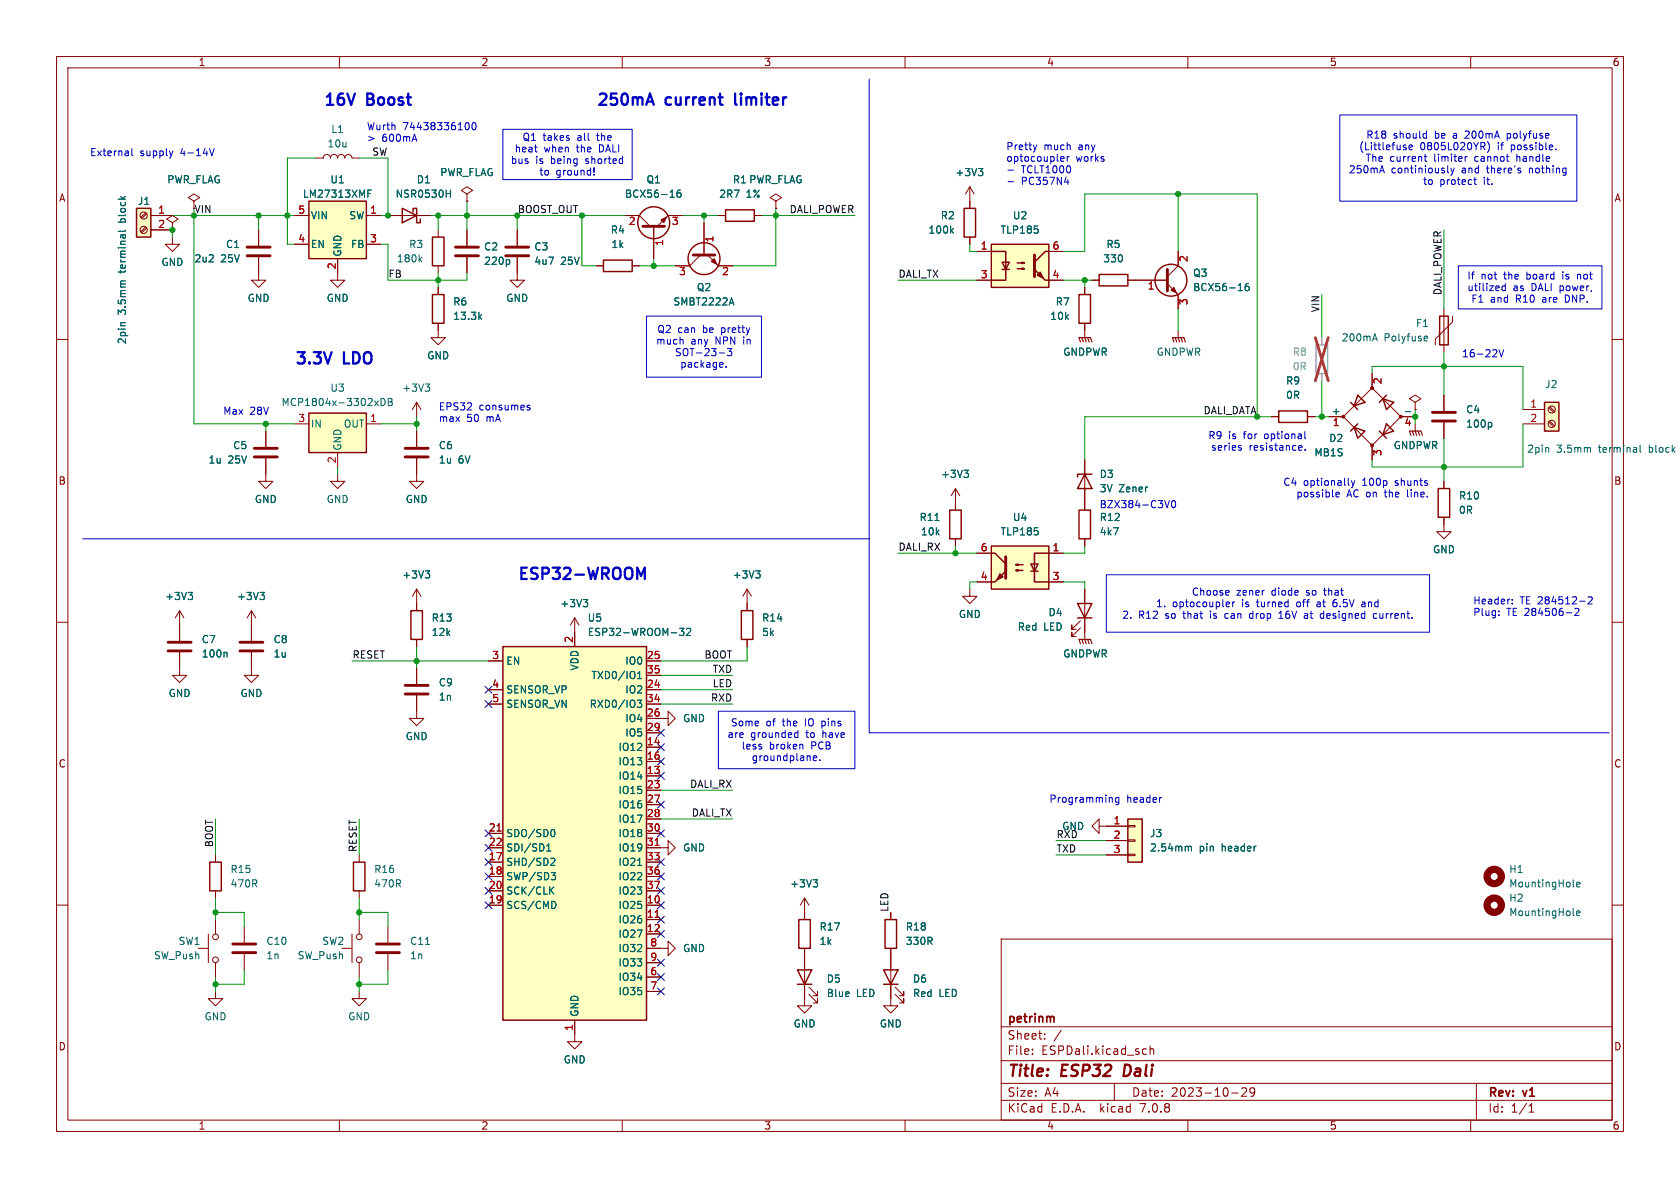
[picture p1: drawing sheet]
<svg xmlns="http://www.w3.org/2000/svg" width="297mm" height="210mm" viewBox="0 0 297 210" stroke-linecap="round" stroke-linejoin="round" font-family="sans-serif">
<g fill="none" stroke="#840000" stroke-width=".18">
<path d="M10 10h277v190h-277zM12 12h273v186h-273zM60 10v2M110 10v2M160 10v2M210 10v2M260 10v2M25.8 37.6l-.9 .8M25.9 37.8l-.8 .8M26.7 38.1h3.8M30.5 39.4l1-.7-1-.6-1 .6 1 .7v1.2M34.3 35.6l1-.7-1-.6-1 .6 1 .7v1.2"/>
<path d="M52.1 38.1h2.5M55.9 27.9h1.2a.64 .64 0 0 1 .7-.6 .64 .64 0 0 1 .6 .6 .64 .64 0 0 1 .7-.6 .64 .64 0 0 1 .6 .6 .64 .64 0 0 1 .6-.6 .64 .64 0 0 1 .7 .6 .64 .64 0 0 1 .6-.6 .64 .64 0 0 1 .6 .6h1.3M64.8 38.1h2.5M68.6 38.1h7.6M82.5 34.3l1.1-.6-1.1-.7-1 .7 1 .6v1.3M82.5 35.6h.1M110.5 38.1h2.5l1.9 1.9M120.6 38.1h-2.5l-1.9 1.9M124.5 39.4v5.7M127 38.1h1.3M133.3 38.1h1.3M137.2 35.6l1-.7-1-.6-1.1 .6 1.1 .7v1.2"/>
<path d="M137.2 36.8h.1M171.4 33v3.8M171.4 33l.8 1.3M171.4 33l-.7 1.3M10 60h2M25.8 40.1l-.9 .9M25.9 40.3l-.8 .8M26.7 40.6h3.8M30.5 41.9v1.3h1.2l-1.2 1.3-1.3-1.3h1.3M30.5 40.6h.1M45.7 45.5v4h1.3l-1.3 1.3-1.3-1.3h1.3M45.7 40.6v2.8"/>
<path d="M52.1 43.2h2.5M59.7 45.7v3.8h1.3l-1.3 1.3-1.3-1.3h1.3M64.8 43.2h2.5M77.5 57.2v2.5h1.2l-1.2 1.3-1.3-1.3h1.3M77.5 40.6v1.3M77.5 47v1.3M77.5 50.8v1.3M82.5 40.6v2.8M82.5 45.5v2.8M91.4 45.5v4h1.3l-1.3 1.3-1.2-1.3h1.2M91.4 40.6v2.8M105.4 47h1.3"/>
<path d="M111.8 47h1.2M115.6 40v5.7M123.8 45.1l-1.9 1.9h-2.5M125.1 45.1l1.9 1.9h2.5M171.4 41.9v1.3M172.7 44.5h2.6M172.7 49.5h2.6M185.4 44.5h2.6M185.4 49.5h2.6M191.8 50.8v1.3M191.8 57.2v2.5M193 49.5h1.3"/>
<path d="M199.4 49.5h7M206.4 50.2l1.9 1.9v2.5M208.3 44.5v2.5l-1.9 1.9M208.3 58.4v1.3M255.3 54.6v7.6M256.8 55.9v1l-3.1 3v1.1M285 60h2M47 76.2v2.8M52.1 74.9h2.5M64.8 74.9h2.5M73.7 71.1l-.8 1.3M73.7 71.1v2.6"/>
<path d="M73.7 76.2v2.8M73.7 71.1l.7 1.3M224.8 73.7h1.3M231.1 73.7h1.3M234.9 73.7h2.6M237.5 73.7l5.1-5.1 5 5.1-5 5zM242.6 66v2.6M242.6 78.7v2.6M247.6 73.7h2.6M250.2 71.1l1-.6-1-.6-1 .6 1 .6v1.3M250.2 72.4h.1M250.2 74.9v1.3"/>
<path d="M255.3 69.9v2.7M255.3 74.7v2.8M269.2 74.9h3.8M269.2 72.4h3.8M273.8 74.6l.9 .8M273.8 72.1l.9 .8M274 74.4l.8 .9M274 71.9l.8 .8M47 81v4.1h1.3l-1.3 1.3-1.3-1.3h1.3M59.7 83.8v1.3h1.3l-1.3 1.3-1.3-1.3h1.3M59.7 80v2.6M73.7 81v4.1h1.2l-1.2 1.3-1.3-1.3h1.3"/>
<path d="M168.9 86.4v3.8M168.9 95.3v1.2M168.9 86.4l.8 1.2M168.9 86.4l-.8 1.2M172.7 97.8h2.6M185.4 97.8h2.6M191.8 81.3v8.9M191.8 95.3v1.2M255.3 91.4v2.6h-1.3l1.3 1.3 1.2-1.3h-1.2M255.3 85.1v1.3M10 110h2M31.7 115.3v4.1h1.3l-1.3 1.3-1.2-1.3h1.2"/>
<path d="M31.7 108v5.3M31.7 108l-.7 1.2M31.7 108l.8 1.2M44.4 115.3v4.1h1.3l-1.3 1.3-1.2-1.3h1.2M44.4 108v5.3M44.4 108l-.7 1.2M44.4 108l.8 1.2M73.7 104.1v3.9M73.7 113v1.3M73.7 118.1v2.8M73.7 104.1l-.8 1.3M73.7 104.1l.7 1.3"/>
<path d="M86.4 116.8h2.5M101.6 109.2v5.1M101.6 109.2l-.8 1.3M101.6 109.2l.8 1.3M114.3 116.8h2.5M114.3 119.4h2.5M132.1 104.1l-.8 1.3M132.1 104.1v3.9M132.1 113v1.3M132.1 104.1l.7 1.3M171.4 104.1v1.3h-1.2l1.2 1.3 1.3-1.3h-1.3M172.7 102.9h2.6"/>
<path d="M185.4 102.9h2.6M191 111l-1.5 1.5v-.7v.7h.7M191 109.7l-1.5 1.6v-.8v.8h.7M191.8 104.1v8.9M285 110h2M73.7 122.9v4.1h1.2l-1.2 1.3-1.3-1.3h1.3M86.4 121.9h2.5M86.4 124.5h2.5M114.3 127h3.8v-1.3l1.3 1.3-1.3 1.3v-1.3M114.3 137.2h2.5M114.3 132.1h2.5M114.3 134.6h2.5"/>
<path d="M114.3 139.7h2.5M114.3 121.9h2.5M114.3 129.5h2.5M114.3 124.5h2.5M10 160h2M38.1 151.1v1.3M38.1 157.5v1.3M63.5 151.1v1.3M63.5 157.5v1.3M86.4 152.4h2.5M86.4 154.9h2.5M86.4 157.5h2.5"/>
<path d="M86.4 147.3h2.5M86.4 149.9h2.5M114.3 149.9h3.8v-1.3l1.3 1.3-1.3 1.2v-1.2M114.3 152.4h2.5M114.3 154.9h2.5M114.3 157.5h2.5M114.3 147.3h2.5M114.3 142.2h2.5M114.3 144.8h2.5M142.2 158.8l-.7 1.2M142.2 158.8v3.8M142.2 158.8l.8 1.2"/>
<path d="M194.3 146.1v-1.3l-1.3 1.3 1.3 1.2v-1.2h5.1M195.6 148.6h3.8M195.6 151.1h3.8M199.4 151h1.3v.3h-1.3zM199.4 148.5h1.3v.2h-1.3zM199.4 145.9h1.3v.3h-1.3zM285 160h2M35.1 167.6h1.7M36.8 165.1v5.1M38.1 175.3v1.2h1.3l-1.3 1.3-1.3-1.3h1.3M38.1 162.6v2.5M38.1 170.2v2.5"/>
<path d="M43.2 163.8v2.8M43.2 168.7v2.8M60.5 167.6h1.7M62.2 165.1v5.1M63.5 175.3v1.2h1.3l-1.3 1.3-1.3-1.3h1.3M63.5 162.6v2.5M63.5 170.2v2.5M68.6 163.8v2.8M68.6 168.7v2.8M86.4 160h2.5M114.3 167.6h3.8v-1.2l1.3 1.2-1.3 1.3v-1.3M114.3 160h2.5"/>
<path d="M114.3 162.6h2.5M114.3 165.1h2.5M114.3 172.7h2.5M114.3 175.3h2.5M114.3 170.2h2.5M142.2 167.6v10.2h1.3l-1.3 1.3-1.2-1.3h1.2M143 175.8l1.5 1.5v-.8v.8h-.7M143 174.5l1.5 1.5v-.7v.7h-.7M157.5 167.6v10.2h1.2l-1.2 1.3-1.3-1.3h1.3M157.5 161.3v1.3M158.2 175.8l1.6 1.5v-.8v.8h-.8M158.2 174.5l1.6 1.5v-.7v.7h-.8"/>
<path d="M177 166h108v32h-108zM60 198v2M101.6 180.3v3.9h1.3l-1.3 1.2-1.3-1.2h1.3M110 198v2M160 198v2M177 194.5h108M177 191.5h108M177 187.5h108M177 181.5h108M182.5 186.3v.1M182.5 185.5v.1M184.7 183.6v.1"/>
<path d="M184.7 182.8v.1M187.6 182.1l-1.3 2M197 191.5v3M202.2 185.4l.5 .1M202.7 186.3l-.5 .1M203.3 185.5l.2-.1 .4 .1 .1 .9M203.3 184.9v1.5M210 198v2M217.7 193.2h1.2M219.5 192.4l.6-.1 .2 .1 .1 .3-.9 1.1h.9M221.8 192.9l-.3 .3h-.3l-.2-.3 .1-.5 .4-.1 .2 .1a.99 .99 0 0 1-.3 1.4h-.3M260 198v2"/>
<path d="M261 191.5v6.5M270.3 196.6h.9M270.3 195.5l.4-.4v1.5"/>
<circle cx="25.4" cy="38.1" r=".63"/>
<circle cx="25.4" cy="40.6" r=".63"/>
<circle cx="274.3" cy="74.9" r=".63"/>
<circle cx="274.3" cy="72.4" r=".63"/>
<circle cx="38.1" cy="169.7" r=".51"/>
<circle cx="38.1" cy="165.6" r=".51"/>
<circle cx="63.5" cy="169.7" r=".51"/>
<circle cx="63.5" cy="165.6" r=".51"/>
</g>
<path d="M198.9 188.2l-.3 2h.5" fill="none" stroke="#840000" stroke-width=".4"/>
<path d="M186.1 179.7l.2 .2v.8" fill="none" stroke="#840000" stroke-width=".3"/>
<g fill="#ffffc2" stroke="#ffffc2" stroke-width=".18">
<path d="M175.3 96.5h10.1v7.6h-10.1z"/>
<path d="M24.1 36.8h2.6v5.1h-2.6z"/>
<path d="M54.6 73h10.2v7h-10.2z"/>
<path d="M88.9 114.3h25.4v66h-25.4z"/>
<path d="M175.3 43.2h10.1v7.6h-10.1z"/>
<path d="M54.6 35.6h10.2v10.1h-10.2z"/>
<path d="M199.4 144.8h2.5v7.6h-2.5z"/>
<path d="M273 71.1h2.6v5.1h-2.6z"/>
</g>
<g fill="none" stroke="#840000" stroke-width=".25">
<path d="M24.1 36.8h2.6v5.1h-2.6zM54.6 35.6h10.2v10.1h-10.2zM71.1 36.8l2.6 1.3-2.6 1.3zM73 37.5v-.7h.7v2.6h.6v-.7M128.3 37.1h5v2h-5zM170.4 36.8h2.1v5.1h-2.1zM76.5 41.9h2v5.1h-2zM76.5 52.1h2v5.1h-2zM106.7 46h5.1v2h-5.1zM175.3 43.2h10.1v7.6h-10.1zM175.3 44.5h2.5v5h-2.5M177.2 46.4h1.2l-.6 1.2z"/>
<path d="M177.2 47.6h1.2M179.8 47.5h1.3l-.4 .1v-.2l.4 .1M179.8 46.5h1.3l-.4 .1v-.2l.4 .1M182.9 47.6l1.9 1.9h.6M185.4 44.5h-.6l-1.9 1.9M190.8 52.1h2v5.1h-2zM194.3 48.5h5.1v2h-5.1zM254.5 55.9h1.5v5.1h-1.5zM54.6 73h10.2v7h-10.2zM226.1 72.6h5v2.1h-5zM238.8 71.1l1.2 1.3M239.4 75.6l1.9 .6-1.3 1.3z"/>
<path d="M240 69.9l1.3 1.2-1.9 .7zM240 74.9l-1.2 1.3M243.8 76.2l1.3 1.3M244.5 70.5l1.9 .6-1.3 1.3zM245.1 74.9l1.3 1.3-1.9 .6zM245.1 69.9l-1.3 1.2M273 71.1h2.6v5.1h-2.6zM167.9 90.2h2v5.1h-2zM175.3 96.5h10.1v7.6h-10.1zM175.3 97.8h.6l1.9 1.9M179.6 99.8l.4-.1v.2l-.4-.1h1.2M182.2 99.7h1.3l-.6 1.3z"/>
<path d="M185.4 97.8h-2.5v5.1h2.5M190.8 90.2h2v5.1h-2zM191.8 83.8l1.2 2.6h-2.5zM193 83.8h-2.5v.5M254.3 86.4h2v5h-2zM72.6 108h2.1v5h-2.1zM88.9 114.3h25.4v66h-25.4zM131.1 108h2v5h-2zM177.8 101l-1.9 1.9h-.6M179.6 100.8l.4-.1v.3l-.4-.2h1.2M182.2 101h1.3M190.5 106.7h2.5l-1.2 2.5z"/>
<path d="M190.5 109.2h2.5M37.1 152.4h2v5.1h-2zM62.5 152.4h2v5.1h-2zM199.4 144.8h2.5v7.6h-2.5zM141 171.5h2.5l-1.3 2.5zM141 174h2.5M141.2 162.6h2.1v5h-2.1zM156.2 171.5h2.5l-1.2 2.5zM156.2 174h2.5M156.5 162.6h2v5h-2z"/>
<circle cx="115.6" cy="39.4" r="2.82"/>
<circle cx="124.5" cy="45.7" r="2.82"/>
<circle cx="207" cy="49.5" r="2.82"/>
</g>
<g fill="none" stroke="#840000" stroke-width=".51">
<path d="M43.7 45.2h4.1M43.7 43.7h4.1M80.5 45.2h4.1M80.5 43.7h4.1M89.4 45.2h4.1M89.4 43.7h4.1M113.7 40h3.8M122.6 45.1h3.8M182.9 45.1v3.8M206.4 47.6v3.8M45 79.2h4M71.6 79.2h4.1"/>
<path d="M253.2 74.4h4.1M253.2 72.9h4.1M45 80.8h4M71.6 80.8h4.1M177.8 98.4v3.8M29.7 115.1h4.1M29.7 113.5h4.1M42.4 115.1h4.1M42.4 113.5h4.1M71.6 122.7h4.1M71.6 121.2h4.1M41.1 168.4h4.1"/>
<path d="M41.1 166.9h4.1M66.5 168.4h4.1M66.5 166.9h4.1"/>
</g>
<g fill="#840000" stroke="#840000" stroke-width=".25">
<path d="M176.8 101.5l.5 .5-1 .5z"/>
<path d="M183.4 48.6l.5-.5 .5 1z"/>
</g>
<g fill="none" stroke="#006464" stroke-width=".18">
<path d="M65 34.2h.5M65 33.6h.6M78.9 34.2h.7M79.6 33.6v1.3M118.5 34.9h.7M120.3 33.6l-.4 .1a.85 .85 0 0 0 0 1.2l.4-.2 .1-.4-.2-.2h-.4l-.1 .2M173 29.8h.7l-.4 .5M173.5 30.3l.2 .2v.3l-.2 .3M22.2 57h-.7l-.2 .2M22.2 49.7h-.7l-.2 .1M22.2 40.7l-.2 .2h-1.1M74.2 45.8l.4 .5"/>
<path d="M74.6 45.5l-.5 .4M84.8 56l.3 .5M85.1 55.6l-.4 .5M89.9 45.9l.2 .2v.4l-.2 .2M129 53.6h.6M129.3 52.6l.5 1.3M168.2 40.7l.4 .5M168.6 40.4l-.5 .5M183.5 40.6v.5M218.9 51.4h.7M220.7 50.1l-.3 .1a.86 .86 0 0 0 0 1.2l.4-.1v-.5l-.2-.2-.4 .1-.1 .1M242.8 59.9h.6"/>
<path d="M243.1 59l.4 1.3M252 59.4l.3 .1 .1 .2-.6 .1M66.2 70.9l.7 .8M66.9 70.9l-.7 .8M67.4 70.4a.64 .64 0 0 1 .7 .7 .64 .64 0 0 1-.7 .6zM68.6 70.4h.5l.2 .3-.2 .3 .2 .2 .1 .3-.3 .2h-.5zM68.6 71h.5M75.2 67.9h.8l-.5 .5M75.7 68.4l.3 .2v.3l-.3 .3M248.4 72.8h1M252.3 60.2l-.3 .1M263.5 74.7l.2 .2v.4l-.2 .2"/>
<path d="M273.6 79.1l.2 .2v.7M281 79.1l.2 .2v.7M289.9 78.7v1.1l.2 .2M165.3 92h.7M170.4 83.1h.8l-.4 .5M171 83.6l.2 .3v.3l-.2 .2M183.5 93.9v.5M33.3 104.7h.7l-.4 .5M33.8 105.2l.2 .2v.3l-.2 .3M40 115.3l.1 .2v.6M46 104.7h.7l-.4 .5M46.5 105.2l.2 .2v.3l-.2 .3"/>
<path d="M75.2 100.9h.8l-.5 .5M75.7 101.4l.3 .2v.3l-.3 .3M103.1 106h.8l-.4 .5M103.7 106.5l.2 .2v.3l-.2 .3M112.7 120h.7M112.7 119.1l.4-.4v1.3M120.1 111.1h.8l-.4 .5 .3 .1v.5l-.1 .1-.6-.1M121.4 111.2l.5-.1 .2 .3-.8 .9h.8M133.6 100.9h.8l-.4 .5M134.1 101.4l.3 .2v.3l-.3 .3M112.7 123.8h.7l-.4 .5 .4 .1v.5l-.2 .1h-.5M96.6 150.4h.8"/>
<path d="M96.6 149.5l.4-.3v1.2M97.4 157.3l.5 .8M97.4 154.2h.8l-.4 .5 .4 .2v.4l-.2 .2h-.4M97.6 151.7l.4 .1 .1 .3-.8 .9h.8M97.7 146.6a.68 .68 0 0 1 .4 .7 .68 .68 0 0 1-.4 .6M97.9 156.8l-.7 .7M98 159.4l.3 .5-.3 .6M112.7 153h.7M143.8 155.5h.7l-.4 .5M144.3 156l.2 .2v.3l-.2 .3M210.1 149.8l.2-.2 .3 .1v.7M278.1 156.6l.2 .2"/>
<path d="M278.7 156.4l.6-.2v-.2l-.4-.1-.2 .2 .1 .6h.5M75.2 166.9h.7M278.1 161.7l.2 .2M278.7 161.4l.6-.1v-.2l-.4-.1-.2 .2 .1 .6h.5"/>
</g>
<g fill="#840000" stroke="#840000" stroke-width=".18">
<path d="M207 51.3l.5-.5 .5 1z"/>
<path d="M116.8 38.9l1.1-.5-.6 1z"/>
<path d="M125.7 46.2l.5-.5 .5 1z"/>
<circle cx="247.6" cy="73.7" r=".25"/>
<circle cx="242.6" cy="78.7" r=".25"/>
<circle cx="242.6" cy="68.6" r=".25"/>
<circle cx="237.5" cy="73.7" r=".25"/>
</g>
<path d="M87.9 146.9h.7M115.8 149.4h.7M115.8 162.1h.7" fill="none" stroke="#a90000" stroke-width=".18"/>
<g fill="none" stroke="#840000" stroke-width=".2">
<path d="M191.3 59.7l.2 .8M191.8 59.7l.2 .8M192.3 59.7l.2 .8M207.8 59.7l.2 .8M208.3 59.7l.2 .8M208.8 59.7l.2 .8M191 60.5l-.2-.8h2l.2 .8M207.5 60.5l-.2-.8h2l.2 .8M249.4 77l-.2-.8h2l.3 .8M249.7 76.2l.2 .8M250.2 76.2l.2 .8M250.7 76.2l.3 .8"/>
<path d="M191 113.8l-.2-.8h2l.2 .8M191.3 113l.2 .8M191.8 113l.2 .8M192.3 113l.2 .8"/>
</g>
<g fill="none" stroke="#840000" stroke-width="1.3">
<circle cx="264.2" cy="154.9" r="1.27"/>
<circle cx="264.2" cy="160" r="1.27"/>
</g>
<path d="M232.7 61h2v5h-2z" fill="none" stroke="#a1a1a1" stroke-width=".25"/>
<path d="M233.7 59.7v1.3M233.7 66v1.3" fill="none" stroke="#a1a1a1" stroke-width=".18"/>
<path d="M232.5 59.7l2.3 7.6M234.8 59.7l-2.3 7.6" fill="none" stroke="#eb3a3d" stroke-width=".46"/>
<g fill="none" stroke="#0000c2" stroke-width=".18">
<path d="M153.7 14v115.5h130.8M23.3 26.3v1l.2 .2M30.6 26.7l-.3 .8M37 26.3l.5 1.2 .4-1.2M82.5 21.7a.68 .68 0 0 1 .5 .6 .68 .68 0 0 1-.5 .6M83.6 21.8l.1-.1a.68 .68 0 0 1 .5 .6 .68 .68 0 0 1-.5 .6l-.1-.1-.2-.3zM88.9 22.9h22.9v8.9h-22.9zM94.5 26h.5M94.9 26.9h.1M105 29.7v.8M105 30.8v.2M105.1 29.7l-.1 .8"/>
<path d="M178.2 30.1h1M178.2 32.1h1M183.3 25.6l-.3 .9M187.6 28.5h.5M187.6 27.7h.3l.2 .3-.6 .1M188.2 32.2h.8M188.7 27.7v.8M188.8 31.8v.8M189 27.7l-.3 .2M236.9 20.3h41.9v15.3h-41.9zM244 30.2h.6M244.3 29.3l.4 1.3"/>
<path d="M248.3 26.1h.3v.2l-.2 .2h-.2M248.3 25.6l.3 .1M249.1 26.1l.6-.2-.1-.2-.3-.1-.2 .2 .1 .6h.4M251.8 23.6h.4M251.9 27.2v1.1l.3 .2M252.2 23.2v1.2M252.2 24.4h-.4M255.9 29.3v1.1l.2 .2M256.5 29.7l.3 .9M256.8 30.6l-.3 .4M257.1 29.7l-.3 .9M259 27.7v.8"/>
<path d="M259.1 27.7l-.1 .2M260.5 31.8h.5M260.7 31.3v1.1l.3 .2M262.1 25.9l.4 .6M262.5 25.3v.3l-.1 .2M263.1 25.3a1.47 1.47 0 0 1-.1 1.7M266.5 23.6v1.3M266.5 24.4h.1M266.6 23.6h-.1M275 26.4v.1M114.3 55.9h20.3v10.8h-20.3zM257.8 47h25.4v7.6h-25.4z"/>
<path d="M266.1 50.1v1.3M266.1 50.6l-.3-.1-.3 .3 .1 .5h.5M278.9 48.5v.8M279.1 48.5l-.2 .1M93.2 72l.5 .2v.2l-.4 .1M93.2 71.7h.5M120.7 60l.1 .8M127.1 62.4h1M127.8 64.1v.3l-.6 .1M128.4 64.8v.1M129.4 61.6l-.5 .5 .4 .1v.6l-.2 .1-.5-.1M219.1 79.2h.3l.1 .2-.2 .2h-.2"/>
<path d="M219.1 78.7l.3 .1M229.8 78.7l.3 .1 .1 .3-.6 .1M230.1 79.5l-.3 .1M230.7 76.3v1.1l.2 .2M230.7 79.5v.1M265 61.8l.4 1.3 .4-1.3M14.6 95.3h139.1M205.9 88.5l.4 1.3 .4-1.3M207.3 88.5h.1a.68 .68 0 0 1 .5 .6 .68 .68 0 0 1-.5 .7 .84 .84 0 0 1-.1-1.3zM236.2 87.4l.6-.1-.1-.2-.3-.1-.2 .2v.6h.5M238.4 85.7l.1 .1M238.9 85l.3 .8"/>
<path d="M239.2 85.8l-.1 .3M239.5 85l-.3 .8M195.6 101.6h57.1v10.2h-57.1zM216.7 108.5l-.2 .6 .3 .2M217 106.4l.3 .1 .1 .2-.6 .1M217.2 104.4l.1 .3-.6 .1M217.3 107.2l-.3 .1M217.9 106.4v.9M218.3 106.4l-.4 .3M221.4 108.5h-.4l-.1 .2v.5l.5 .1M226.1 109.3h.7M226.1 108.4l.4-.4v1.3"/>
<path d="M230.7 108.5h.4l.1 .8M231.2 108.8h-.5M231.2 109.2l-.5 .1M233 106.4l-.1 .1M233 106.8l-.2 .2 .2 .3M233.9 108.5h.1M234 108v1.3M234 109.2l-.1 .1M235.8 106.1a.99 .99 0 0 0 0 1.1l.3 .1M236.1 106.5h-.3l-.2 .2M240.7 107.1l.2 .2 .4-.1M240.8 106.5h.5"/>
<path d="M241.3 106.7l-.4 .1-.2 .2M243.4 108.5h-.4l-.2 .2 .1 .5h.5M265 108.7v.1M265 108v.1M267.3 106.6v.2M267.3 106v.1M276.9 108.3h1M278.6 107.5l-.2 .2M278.9 107.5l.2 .3v.3l-.7 .7h.7M279.3 106.3h.9M280.8 105.6l.5-.1 .2 .4-.8 .9h.8M127 125.7h24.1v10.2h-24.1z"/>
<path d="M140.6 130.3h.5M140.6 129.6h.5M141.1 129.1v1.3M141.9 131.6v.8M143.8 134l.6-.1-.1-.2-.3-.1-.2 .2v.6h.5M144.9 134.3v.2M196.5 141l.1 .2v.6M197.8 141v1l-.2 .2h-.3M197.8 141h-.4l-.2 .2 .1 .6h.5M205.2 141h.2"/>
</g>
<path d="M114.9 16.5l.7 2M130 16.5l.1 1.9M112.7 100.4l.6 1.4 .7-1.4v2" fill="none" stroke="#0000c2" stroke-width=".4"/>
<g fill="none" stroke="#009600" stroke-width=".18">
<path d="M30.5 38.1h21.6M34.3 38.1v36.8h17.8M45.7 38.1v2.5M55.9 27.9h-5.1v15.3h1.3M63.5 27.9h5.1v10.2h-1.3M76.2 38.1h34.3M77.5 38.1v2.5M82.5 35.6v5M91.4 38.1v2.5M102.9 38.1v8.9h2.5M120.6 38.1h6.4M124.5 38.1v1.3"/>
<path d="M134.6 38.1h16.5M137.2 36.8v10.2h-7.7M208.3 34.3v10.2M30.5 40.6v1.3M67.3 43.2h1.3v6.3h13.9v-1.2M77.5 48.3v2.5M113 47h6.4M115.6 45.7v1.3M158.7 49.5h14M171.4 43.2v1.3h1.3M188 44.5h3.8v-10.2h30.4v39.4M188 49.5h5"/>
<path d="M191.8 49.5v1.3M208.3 54.6v3.8M233.7 52.1v7.6M255.3 40.6v14M47 74.9v1.3M67.3 74.9h6.4M73.7 73.7v2.5M224.8 73.7h-33v7.6M232.4 73.7h2.5M233.7 67.3v6.4M242.6 66v-1.2h26.6v7.6M250.2 72.4v2.5"/>
<path d="M255.3 62.2v7.7M255.3 77.5v7.6M269.2 74.9v7.7h-26.6v-1.3M59.7 82.6v1.2M158.7 97.8h14M168.9 96.5v1.3M191.8 96.5v1.3h-3.8M62.2 116.8h24.2M73.7 114.3v3.8M116.8 119.4h12.7M132.1 114.3v2.5h-15.3M172.7 102.9h-1.3v1.2"/>
<path d="M188 102.9h3.8v1.2M116.8 124.5h12.7M116.8 121.9h12.7M116.8 139.7h12.7M38.1 144.8v6.3M38.1 158.8v3.8M63.5 144.8v6.3M63.5 158.8v3.8M116.8 144.8h12.7M186.7 148.6h8.9M186.7 151.1h8.9M38.1 161.3h5.1v2.5"/>
<path d="M38.1 172.7v2.6M43.2 171.5v2.5h-5.1M63.5 161.3h5.1v2.5M63.5 172.7v2.6M68.6 171.5v2.5h-5.1"/>
</g>
<g fill="none" stroke="#000084" stroke-width=".18">
<path d="M85.8 123.9l1.2 1.2M85.8 121.3l1.2 1.2M87 123.9l-1.2 1.2M87 121.3l-1.2 1.2M116.2 131.5l1.2 1.2M116.2 128.9l1.2 1.2M116.2 136.6l1.2 1.2M116.2 134l1.2 1.2M117.4 128.9l-1.2 1.2M117.4 131.5l-1.2 1.2M117.4 136.6l-1.2 1.2M117.4 134l-1.2 1.2"/>
<path d="M85.8 149.3l1.2 1.2M85.8 159.4l1.2 1.2M85.8 154.3l1.2 1.2M85.8 146.7l1.2 1.2M85.8 156.9l1.2 1.2M85.8 151.8l1.2 1.2M87 149.3l-1.2 1.2M87 159.4l-1.2 1.2M87 154.3l-1.2 1.2M87 146.7l-1.2 1.2M87 156.9l-1.2 1.2M87 151.8l-1.2 1.2"/>
<path d="M116.2 159.4l1.2 1.2M116.2 141.6l1.2 1.2M116.2 154.3l1.2 1.2M116.2 151.8l1.2 1.2M116.2 156.9l1.2 1.2M116.2 146.7l1.2 1.2M117.4 159.4l-1.2 1.2M117.4 141.6l-1.2 1.2M117.4 154.3l-1.2 1.2M117.4 151.8l-1.2 1.2M117.4 156.9l-1.2 1.2M117.4 146.7l-1.2 1.2"/>
<path d="M116.2 172.1l1.2 1.2M116.2 164.5l1.2 1.2M116.2 162l1.2 1.2M116.2 169.6l1.2 1.2M116.2 174.7l1.2 1.2M117.4 172.1l-1.2 1.2M117.4 164.5l-1.2 1.2M117.4 162l-1.2 1.2M117.4 169.6l-1.2 1.2M117.4 174.7l-1.2 1.2"/>
</g>
<g fill="#009600" stroke="#009600" stroke-width=".18">
<circle cx="115.6" cy="47" r=".46"/>
<circle cx="73.7" cy="74.9" r=".46"/>
<circle cx="102.9" cy="38.1" r=".46"/>
<circle cx="124.5" cy="38.1" r=".46"/>
<circle cx="137.2" cy="38.1" r=".46"/>
<circle cx="191.8" cy="49.5" r=".46"/>
<circle cx="208.3" cy="34.3" r=".46"/>
<circle cx="82.5" cy="38.1" r=".46"/>
<circle cx="233.7" cy="73.7" r=".46"/>
<circle cx="250.2" cy="73.7" r=".46"/>
<circle cx="255.3" cy="82.6" r=".46"/>
<circle cx="168.9" cy="97.8" r=".46"/>
<circle cx="255.3" cy="64.8" r=".46"/>
<circle cx="63.5" cy="161.3" r=".46"/>
<circle cx="34.3" cy="38.1" r=".46"/>
<circle cx="45.7" cy="38.1" r=".46"/>
<circle cx="30.5" cy="40.6" r=".46"/>
<circle cx="77.5" cy="49.5" r=".46"/>
<circle cx="50.8" cy="38.1" r=".46"/>
<circle cx="68.6" cy="38.1" r=".46"/>
<circle cx="47" cy="74.9" r=".46"/>
<circle cx="77.5" cy="38.1" r=".46"/>
<circle cx="38.1" cy="161.3" r=".46"/>
<circle cx="38.1" cy="174" r=".46"/>
<circle cx="63.5" cy="174" r=".46"/>
<circle cx="73.7" cy="116.8" r=".46"/>
</g>
<g font-size="2.8" fill="#0000c2">
<text x="57.1" y="18.8">16V</text>
<text x="65" y="18.8">Boost</text>
<text x="105.4" y="18.8">250mA</text>
<text x="117.8" y="18.8">current</text>
<text x="130.8" y="18.8">limiter</text>
<text x="52.1" y="64.5">3.3V</text>
<text x="60.9" y="64.5">LDO</text>
<text x="91.4" y="102.6">ESP32-WROOM</text>
</g>
<g font-size="2.8" fill="#840000">
<text x="178" y="190.9">Title:</text>
<text x="187.7" y="190.9">ESP32</text>
<text x="199.5" y="190.9">Dali</text>
</g>
<g font-size="2.1" fill="#840000">
<text x="178" y="184">Sheet:</text>
<text x="178" y="181.2">petrinm</text>
<text x="178" y="186.7">File:</text>
<text x="184.1" y="186.7">ESPDali.kicad_sch</text>
<text x="178" y="196.9">KiCad</text>
<text x="178" y="194.1">Size:</text>
<text x="184.7" y="194.1">A4</text>
<text x="185.7" y="196.9">E.D.A.</text>
<text x="194.6" y="196.9">kicad</text>
<text x="200" y="194.1">Date:</text>
<text x="201.8" y="196.9">7.0.8</text>
<text x="207" y="194.1">2023-10-29</text>
<text x="263" y="194.3">Rev:</text>
<text x="263" y="196.9">Id:</text>
<text x="267.1" y="196.9">1/1</text>
<text x="269.4" y="194.3">v1</text>
</g>
<g font-size="1.8" fill="#840000">
<text x="35" y="11.9">1</text>
<text x="85" y="11.9">2</text>
<text x="135" y="11.9">3</text>
<text x="185" y="11.9">4</text>
<text x="235" y="11.9">5</text>
<text x="285" y="11.9">6</text>
<text x="10.3" y="35.9">A</text>
<text x="285.3" y="35.9">A</text>
<text x="34.3" y="37.8">VIN</text>
<text x="10.3" y="85.9">B</text>
<text x="285.3" y="85.9">B</text>
<text x="10.3" y="135.9">C</text>
<text x="285.3" y="135.9">C</text>
<text x="10.3" y="185.9">D</text>
<text x="285.3" y="185.9">D</text>
<text x="35" y="199.9">1</text>
<text x="85" y="199.9">2</text>
<text x="135" y="199.9">3</text>
<text x="185" y="199.9">4</text>
<text x="235" y="199.9">5</text>
<text x="285" y="199.9">6</text>
</g>
<g font-size="1.8" fill="#006464">
<text x="58.5" y="23.7">L1</text>
<text x="57.8" y="26.3">10u</text>
<text x="29.5" y="32.6">PWR_FLAG</text>
<text x="53.4" y="35.2">LM27313XMF</text>
<text x="58.3" y="32.6">U1</text>
<text x="69.8" y="35.2">NSR0530H</text>
<text x="73.6" y="32.6">D1</text>
<text x="77.7" y="31.3">PWR_FLAG</text>
<text x="110.4" y="35.2">BCX56-16</text>
<text x="114.2" y="32.6">Q1</text>
<text x="127" y="35.2">2R7</text>
<text x="129.5" y="32.6">R1 PWR_FLAG</text>
<text x="131.9" y="35.2">1%</text>
<text x="168.8" y="31.3">+3V3</text>
<text x="22.5" y="39.1" transform="rotate(-90 22.5 39.1)">block</text>
<text x="24.3" y="36.4">J1</text>
<text x="54.9" y="39">VIN</text>
<text x="61.7" y="39">SW</text>
<text x="107.9" y="41.5">R4</text>
<text x="164" y="41.5">100k</text>
<text x="166.2" y="39">R2</text>
<text x="176.8" y="41.5">TLP185</text>
<text x="179" y="39">U2</text>
<text x="28.4" y="47.2">GND</text>
<text x="34.3" y="46.6">2u2</text>
<text x="39" y="46.6">25V</text>
<text x="39.9" y="44">C1</text>
<text x="54.9" y="44">EN</text>
<text x="60.6" y="45.5" transform="rotate(-90 60.6 45.5)">GND</text>
<text x="62" y="44">FB</text>
<text x="70.1" y="46.6">180k</text>
<text x="72.2" y="44">R3</text>
<text x="85.5" y="44.5">C2</text>
<text x="85.5" y="47">220p</text>
<text x="94.4" y="44.5">C3</text>
<text x="94.4" y="47">4u7</text>
<text x="99.1" y="47">25V</text>
<text x="108" y="44">1k</text>
<text x="194.9" y="46.6">330</text>
<text x="195.5" y="44">R5</text>
<text x="22.5" y="48.1" transform="rotate(-90 22.5 48.1)">terminal</text>
<text x="43.7" y="53.6">GND</text>
<text x="57.7" y="53.6">GND</text>
<text x="89.4" y="53.6">GND</text>
<text x="123.1" y="51.7">Q2</text>
<text x="210.8" y="51.7">BCX56-16</text>
<text x="210.8" y="49.1">Q3</text>
<text x="22.5" y="55.7" transform="rotate(-90 22.5 55.7)">3.5mm</text>
<text x="80" y="54.2">R6</text>
<text x="80" y="56.7">13.3k</text>
<text x="118.9" y="54.2">SMBT2222A</text>
<text x="185.6" y="56.7">10k</text>
<text x="186.5" y="54.2">R7</text>
<text x="250.2" y="58">F1</text>
<text x="22.5" y="61" transform="rotate(-90 22.5 61)">2pin</text>
<text x="75.4" y="63.7">GND</text>
<text x="187.9" y="63.1">GNDPWR</text>
<text x="204.4" y="63.1">GNDPWR</text>
<text x="237.1" y="60.6">200mA</text>
<text x="244.7" y="60.6">Polyfuse</text>
<text x="49.7" y="72">MCP1804x-3302xDB</text>
<text x="58.3" y="69.4">U3</text>
<text x="71" y="69.4">+3V3</text>
<text x="227.3" y="68.2">R9</text>
<text x="227.3" y="70.7">0R</text>
<text x="273.1" y="68.8">J2</text>
<text x="54.9" y="75.8">IN</text>
<text x="60.7" y="75.8">OUT</text>
<text x="235.3" y="73.4">+</text>
<text x="259.1" y="73.3">C4</text>
<text x="259.1" y="75.8">100p</text>
<text x="36.8" y="82.1">1u</text>
<text x="40.3" y="82.1">25V</text>
<text x="41.1" y="79.6">C5</text>
<text x="60.6" y="79.8" transform="rotate(-90 60.6 79.8)">GND</text>
<text x="77.5" y="79.6">C6</text>
<text x="77.5" y="82.1">1u</text>
<text x="81" y="82.1">6V</text>
<text x="232.3" y="80.9">MB1S</text>
<text x="234.9" y="78.3">D2</text>
<text x="246.3" y="79.6">GNDPWR</text>
<text x="269.9" y="80.2">2pin</text>
<text x="275.2" y="80.2">3.5mm</text>
<text x="282.7" y="80.2">terminal</text>
<text x="291.8" y="80.2">block</text>
<text x="45" y="89.1">GND</text>
<text x="57.7" y="89.1">GND</text>
<text x="71.6" y="89.1">GND</text>
<text x="166.3" y="84.7">+3V3</text>
<text x="194.3" y="84.7">D3</text>
<text x="194.3" y="87.2">3V</text>
<text x="197.8" y="87.2">Zener</text>
<text x="257.8" y="88.5">R10</text>
<text x="162.5" y="92.3">R11</text>
<text x="162.7" y="94.8">10k</text>
<text x="176.8" y="94.8">TLP185</text>
<text x="179" y="92.3">U4</text>
<text x="194.3" y="94.8">4k7</text>
<text x="194.3" y="92.3">R12</text>
<text x="257.8" y="91">0R</text>
<text x="253.2" y="98">GND</text>
<text x="29.1" y="106.3">+3V3</text>
<text x="41.8" y="106.3">+3V3</text>
<text x="71" y="102.5">+3V3</text>
<text x="99" y="107.5">+3V3</text>
<text x="129.4" y="102.5">+3V3</text>
<text x="35.6" y="113.9">C7</text>
<text x="48.3" y="113.9">C8</text>
<text x="76.2" y="112.6">12k</text>
<text x="76.2" y="110.1">R13</text>
<text x="103.8" y="110.1">U5</text>
<text x="103.8" y="112.6">ESP32-WROOM-32</text>
<text x="134.6" y="110.1">R14</text>
<text x="134.6" y="112.6">5k</text>
<text x="169.4" y="109.4">GND</text>
<text x="179.8" y="111.7">Red</text>
<text x="184.5" y="111.7">LED</text>
<text x="185.3" y="109.1">D4</text>
<text x="35.6" y="116.4">100n</text>
<text x="48.3" y="116.4">1u</text>
<text x="89.4" y="117.7">EN</text>
<text x="102.5" y="118.6" transform="rotate(-90 102.5 118.6)">VDD</text>
<text x="110.4" y="117.7">IO0</text>
<text x="187.9" y="116.4">GNDPWR</text>
<text x="29.7" y="123.4">GND</text>
<text x="42.4" y="123.4">GND</text>
<text x="77.5" y="121.5">C9</text>
<text x="77.5" y="124.1">1n</text>
<text x="89.4" y="122.8">SENSOR_VP</text>
<text x="89.4" y="125.3">SENSOR_VN</text>
<text x="104.2" y="125.3">RXD0/IO3</text>
<text x="104.5" y="120.2">TXD0/IO1</text>
<text x="110.4" y="122.8">IO2</text>
<text x="71.6" y="131">GND</text>
<text x="110.4" y="127.9">IO4</text>
<text x="110.4" y="130.4">IO5</text>
<text x="120.7" y="127.9">GND</text>
<text x="109.2" y="132.9">IO12</text>
<text x="109.2" y="135.5">IO13</text>
<text x="109.2" y="138">IO14</text>
<text x="109.2" y="140.6">IO15</text>
<text x="109.2" y="143.1">IO16</text>
<text x="89.4" y="148.2">SDO/SD0</text>
<text x="109.2" y="145.6">IO17</text>
<text x="109.2" y="148.2">IO18</text>
<text x="186.7" y="148.2">RXD</text>
<text x="187.7" y="146.9">GND</text>
<text x="203.2" y="148.2">J3</text>
<text x="40.6" y="154.5">R15</text>
<text x="66" y="154.5">R16</text>
<text x="89.4" y="153.3">SHD/SD2</text>
<text x="89.4" y="155.8">SWP/SD3</text>
<text x="89.4" y="150.7">SDI/SD1</text>
<text x="109.2" y="150.7">IO19</text>
<text x="109.2" y="153.3">IO21</text>
<text x="109.2" y="155.8">IO22</text>
<text x="120.7" y="150.7">GND</text>
<text x="203.2" y="150.7">2.54mm</text>
<text x="212" y="150.7">pin</text>
<text x="216.1" y="150.7">header</text>
<text x="266.7" y="154.5">H1</text>
<text x="40.6" y="157.1">470R</text>
<text x="66" y="157.1">470R</text>
<text x="89.4" y="160.9">SCS/CMD</text>
<text x="89.4" y="158.3">SCK/CLK</text>
<text x="109.2" y="160.9">IO25</text>
<text x="109.2" y="158.3">IO23</text>
<text x="139.6" y="157.1">+3V3</text>
<text x="266.7" y="159.6">H2</text>
<text x="266.7" y="157.1">MountingHole</text>
<text x="31.5" y="167.2">SW1</text>
<text x="47" y="167.2">C10</text>
<text x="56.9" y="167.2">SW2</text>
<text x="72.4" y="167.2">C11</text>
<text x="109.2" y="163.4">IO26</text>
<text x="109.2" y="166">IO27</text>
<text x="144.8" y="164.7">R17</text>
<text x="144.8" y="167.2">1k</text>
<text x="160" y="167.2">330R</text>
<text x="160" y="164.7">R18</text>
<text x="266.7" y="162.2">MountingHole</text>
<text x="27.1" y="169.8">SW_Push</text>
<text x="47" y="169.8">1n</text>
<text x="52.5" y="169.8">SW_Push</text>
<text x="72.4" y="169.8">1n</text>
<text x="109.2" y="173.6">IO34</text>
<text x="109.2" y="168.5">IO32</text>
<text x="109.2" y="171">IO33</text>
<text x="120.7" y="168.5">GND</text>
<text x="146.1" y="173.9">D5</text>
<text x="161.3" y="173.9">D6</text>
<text x="102.5" y="179.8" transform="rotate(-90 102.5 179.8)">GND</text>
<text x="109.2" y="176.1">IO35</text>
<text x="146.1" y="176.4">Blue</text>
<text x="151.4" y="176.4">LED</text>
<text x="161.3" y="176.4">Red</text>
<text x="166" y="176.4">LED</text>
<text x="36.1" y="180.6">GND</text>
<text x="61.5" y="180.6">GND</text>
<text x="140.2" y="181.8">GND</text>
<text x="155.4" y="181.8">GND</text>
<text x="99.6" y="188.2">GND</text>
</g>
<g font-size="1.8" fill="#0000c2">
<text x="64.8" y="23.1">Wurth</text>
<text x="71.2" y="23.1">74438336100</text>
<text x="15.8" y="27.7">External</text>
<text x="24.7" y="27.7">supply</text>
<text x="32" y="27.7">4-14V</text>
<text x="64.8" y="25.2">&gt;</text>
<text x="67.5" y="25.2">600mA</text>
<text x="90.2" y="29.2">bus</text>
<text x="90.9" y="27.1">heat</text>
<text x="92.3" y="25.1">Q1</text>
<text x="94.7" y="29.2">is</text>
<text x="96" y="25.1">takes</text>
<text x="96.2" y="27.1">when</text>
<text x="97.5" y="29.2">being</text>
<text x="102.1" y="27.1">the</text>
<text x="102.2" y="25.1">all</text>
<text x="103.8" y="29.2">shorted</text>
<text x="105.8" y="25.1">the</text>
<text x="106.2" y="27.1">DALI</text>
<text x="177.8" y="26.6">Pretty</text>
<text x="177.8" y="28.7">optocoupler</text>
<text x="184.5" y="26.6">much</text>
<text x="190.2" y="28.7">works</text>
<text x="190.8" y="26.6">any</text>
<text x="240.2" y="26.8">(Littlefuse</text>
<text x="241.3" y="28.8">The</text>
<text x="241.4" y="24.7">R18</text>
<text x="245.7" y="28.8">current</text>
<text x="246.3" y="24.7">should</text>
<text x="251" y="26.8">0805L020YR)</text>
<text x="253.6" y="28.8">limiter</text>
<text x="253.8" y="24.7">be</text>
<text x="257.2" y="24.7">a</text>
<text x="259.5" y="24.7">200mA</text>
<text x="261" y="28.8">cannot</text>
<text x="264.9" y="26.8">if</text>
<text x="267.1" y="24.7">polyfuse</text>
<text x="267.4" y="26.8">possible.</text>
<text x="268.6" y="28.8">handle</text>
<text x="95.2" y="31.2">to</text>
<text x="98.3" y="31.2">ground!</text>
<text x="180.5" y="30.7">TCLT1000</text>
<text x="180.5" y="32.8">PC357N4</text>
<text x="238.4" y="30.8">250mA</text>
<text x="245.9" y="30.8">continiously</text>
<text x="251.5" y="32.9">to</text>
<text x="254.5" y="32.9">protect</text>
<text x="258.5" y="30.8">and</text>
<text x="262.4" y="32.9">it.</text>
<text x="263.2" y="30.8">there's</text>
<text x="270.8" y="30.8">nothing</text>
<text x="259.3" y="49.6">If</text>
<text x="259.3" y="51.7">utilized</text>
<text x="260" y="53.7">F1</text>
<text x="261.8" y="49.6">not</text>
<text x="263.5" y="53.7">and</text>
<text x="266" y="49.6">the</text>
<text x="267.5" y="51.7">as</text>
<text x="268.1" y="53.7">R10</text>
<text x="270.1" y="49.6">board</text>
<text x="270.8" y="51.7">DALI power,</text>
<text x="273" y="53.7">are</text>
<text x="276.7" y="49.6">is</text>
<text x="277.1" y="53.7">DNP.</text>
<text x="279.5" y="49.6">not</text>
<text x="116.1" y="59.1">Q2</text>
<text x="119.8" y="59.1">can</text>
<text x="124.4" y="59.1">be</text>
<text x="127.8" y="59.1">pretty</text>
<text x="115.9" y="61.1">much</text>
<text x="119.2" y="63.2">SOT-23-3</text>
<text x="120.2" y="65.2">package.</text>
<text x="122.1" y="61.1">any</text>
<text x="126.6" y="61.1">NPN</text>
<text x="131.7" y="61.1">in</text>
<text x="258.4" y="63.3">16-22V</text>
<text x="39.4" y="73.4">Max</text>
<text x="44.2" y="73.4">28V</text>
<text x="77.5" y="72.6">EPS32</text>
<text x="77.5" y="74.7">max</text>
<text x="82.5" y="74.7">50</text>
<text x="84.7" y="72.6">consumes</text>
<text x="86.1" y="74.7">mA</text>
<text x="213.5" y="77.7">R9</text>
<text x="217.2" y="77.7">is</text>
<text x="220" y="77.7">for</text>
<text x="223.8" y="77.7">optional</text>
<text x="214" y="79.8">series</text>
<text x="220.8" y="79.8">resistance.</text>
<text x="194.3" y="89.9">BZX384-C3V0</text>
<text x="226.8" y="86">C4</text>
<text x="229.1" y="88">possible</text>
<text x="230.4" y="86">optionally</text>
<text x="238.1" y="88">AC on</text>
<text x="241" y="86">100p</text>
<text x="245.1" y="88">the</text>
<text x="246.9" y="86">shunts</text>
<text x="249.2" y="88">line.</text>
<text x="204.3" y="107.5">1.</text>
<text x="207.3" y="107.5">optocoupler</text>
<text x="210.6" y="105.5">Choose</text>
<text x="218.6" y="105.5">zener</text>
<text x="219.7" y="107.5">is</text>
<text x="222.5" y="107.5">turned</text>
<text x="224.9" y="105.5">diode</text>
<text x="229.7" y="107.5">off</text>
<text x="231.2" y="105.5">so</text>
<text x="233.5" y="107.5">at</text>
<text x="234.6" y="105.5">that</text>
<text x="236.5" y="107.5">6.5V</text>
<text x="241.8" y="107.5">and</text>
<text x="260.3" y="106.9">Header:</text>
<text x="268.7" y="106.9">TE 284512-2</text>
<text x="198.3" y="109.6">2.</text>
<text x="201.3" y="109.6">R12</text>
<text x="206.1" y="109.6">so</text>
<text x="209.5" y="109.6">that</text>
<text x="214.4" y="109.6">is</text>
<text x="217.2" y="109.6">can</text>
<text x="221.8" y="109.6">drop</text>
<text x="227.2" y="109.6">16V</text>
<text x="231.8" y="109.6">at</text>
<text x="234.9" y="109.6">designed</text>
<text x="244.5" y="109.6">current.</text>
<text x="260.3" y="109">Plug:</text>
<text x="266.4" y="109">TE 284506-2</text>
<text x="128.5" y="130.7">are</text>
<text x="129.1" y="128.6">Some</text>
<text x="132.7" y="130.7">grounded</text>
<text x="135.4" y="128.6">of</text>
<text x="138.5" y="128.6">the</text>
<text x="142.6" y="128.6">IO</text>
<text x="142.6" y="130.7">to</text>
<text x="145.7" y="130.7">have</text>
<text x="145.7" y="128.6">pins</text>
<text x="131" y="132.7">less</text>
<text x="132.8" y="134.7">groundplane.</text>
<text x="136" y="132.7">broken</text>
<text x="143.5" y="132.7">PCB</text>
<text x="185.4" y="142">Programming</text>
<text x="199.2" y="142">header</text>
</g>
<g font-size="1.8" fill="#0f0f0f">
<text x="65.7" y="27.6">SW</text>
<text x="139.5" y="37.8">DALI_POWER</text>
<text x="68.6" y="49.2">FB</text>
<text x="158.7" y="49.2">DALI_TX</text>
<text x="254.9" y="52.3" transform="rotate(-90 254.9 52.3)">DALI_POWER</text>
<text x="233.3" y="55.3" transform="rotate(-90 233.3 55.3)">VIN</text>
<text x="158.7" y="97.4">DALI_RX</text>
<text x="62.2" y="116.5">RESET</text>
<text x="124.4" y="116.5">BOOT</text>
<text x="125.9" y="119">TXD</text>
<text x="125.6" y="124.1">RXD</text>
<text x="125.9" y="121.6">LED</text>
<text x="121.9" y="139.4">DALI_RX</text>
<text x="37.8" y="149.9" transform="rotate(-90 37.8 149.9)">BOOT</text>
<text x="122.2" y="144.4">DALI_TX</text>
<text x="63.2" y="150.7" transform="rotate(-90 63.2 150.7)">RESET</text>
<text x="186.7" y="150.8">TXD</text>
<text x="157.1" y="161.3" transform="rotate(-90 157.1 161.3)">LED</text>
</g>
<g font-size="1.8" fill="#a90000">
<text x="27.9" y="37.8">1</text>
<text x="27.9" y="40.4">2</text>
<text x="52.6" y="37.8">5</text>
<text x="65.3" y="37.8">1</text>
<text x="111.1" y="40.1">2</text>
<text x="118.7" y="40.1">3</text>
<text x="52.6" y="42.9">4</text>
<text x="59.4" y="47.7" transform="rotate(-90 59.4 47.7)">2</text>
<text x="65.3" y="42.9">3</text>
<text x="117.6" y="43.6" transform="rotate(-90 117.6 43.6)">1</text>
<text x="126.4" y="42.9" transform="rotate(-90 126.4 42.9)">1</text>
<text x="173.3" y="44.2">1</text>
<text x="186" y="44.2">6</text>
<text x="210.3" y="46.4" transform="rotate(-90 210.3 46.4)">2</text>
<text x="119.9" y="49">3</text>
<text x="127.6" y="49">2</text>
<text x="173.3" y="49.3">3</text>
<text x="186" y="49.3">4</text>
<text x="202.8" y="51.5">1</text>
<text x="210.3" y="54" transform="rotate(-90 210.3 54)">3</text>
<text x="244.6" y="68" transform="rotate(-90 244.6 68)">2</text>
<text x="52.6" y="74.7">3</text>
<text x="65.3" y="74.7">1</text>
<text x="235.5" y="75.6">1</text>
<text x="248.2" y="75.6">4</text>
<text x="270.4" y="72.1">1</text>
<text x="270.4" y="74.7">2</text>
<text x="59.4" y="82" transform="rotate(-90 59.4 82)">2</text>
<text x="244.6" y="80.7" transform="rotate(-90 244.6 80.7)">3</text>
<text x="173.3" y="97.5">6</text>
<text x="186" y="97.5">1</text>
<text x="173.3" y="102.6">4</text>
<text x="186" y="102.6">3</text>
<text x="101.3" y="113.7" transform="rotate(-90 101.3 113.7)">2</text>
<text x="86.9" y="116.6">3</text>
<text x="114.3" y="116.6">25</text>
<text x="114.3" y="119.1">35</text>
<text x="86.9" y="121.7">4</text>
<text x="86.9" y="124.2">5</text>
<text x="114.3" y="121.7">24</text>
<text x="114.3" y="124.2">34</text>
<text x="114.3" y="131.8">14</text>
<text x="114.3" y="126.7">26</text>
<text x="114.3" y="129.3">29</text>
<text x="114.3" y="136.9">13</text>
<text x="114.3" y="134.4">16</text>
<text x="114.3" y="139.4">23</text>
<text x="114.3" y="142">27</text>
<text x="86.3" y="147.1">21</text>
<text x="86.3" y="149.6">22</text>
<text x="114.3" y="144.5">28</text>
<text x="114.3" y="147.1">30</text>
<text x="114.3" y="149.6">31</text>
<text x="196.8" y="145.8">1</text>
<text x="196.8" y="148.3">2</text>
<text x="86.3" y="152.1">17</text>
<text x="86.3" y="154.7">18</text>
<text x="114.3" y="152.1">33</text>
<text x="114.3" y="154.7">36</text>
<text x="196.8" y="150.9">3</text>
<text x="86.3" y="159.8">19</text>
<text x="86.3" y="157.2">20</text>
<text x="114.3" y="159.8">10</text>
<text x="114.3" y="157.2">37</text>
<text x="114.3" y="162.3">11</text>
<text x="114.3" y="164.8">12</text>
<text x="114.9" y="167.4">8</text>
<text x="114.9" y="172.5">6</text>
<text x="114.9" y="169.9">9</text>
<text x="114.9" y="175">7</text>
<text x="101.3" y="182.3" transform="rotate(-90 101.3 182.3)">1</text>
</g>
<g font-size="1.8" fill="#009600">
<text x="91.4" y="37.8">BOOST_OUT</text>
<text x="212.7" y="73.3">DALI_DATA</text>
</g>
<g font-size="1.8" fill="#989898">
<text x="228.4" y="63.1">R8</text>
<text x="228.4" y="65.6">0R</text>
</g>
</svg>
